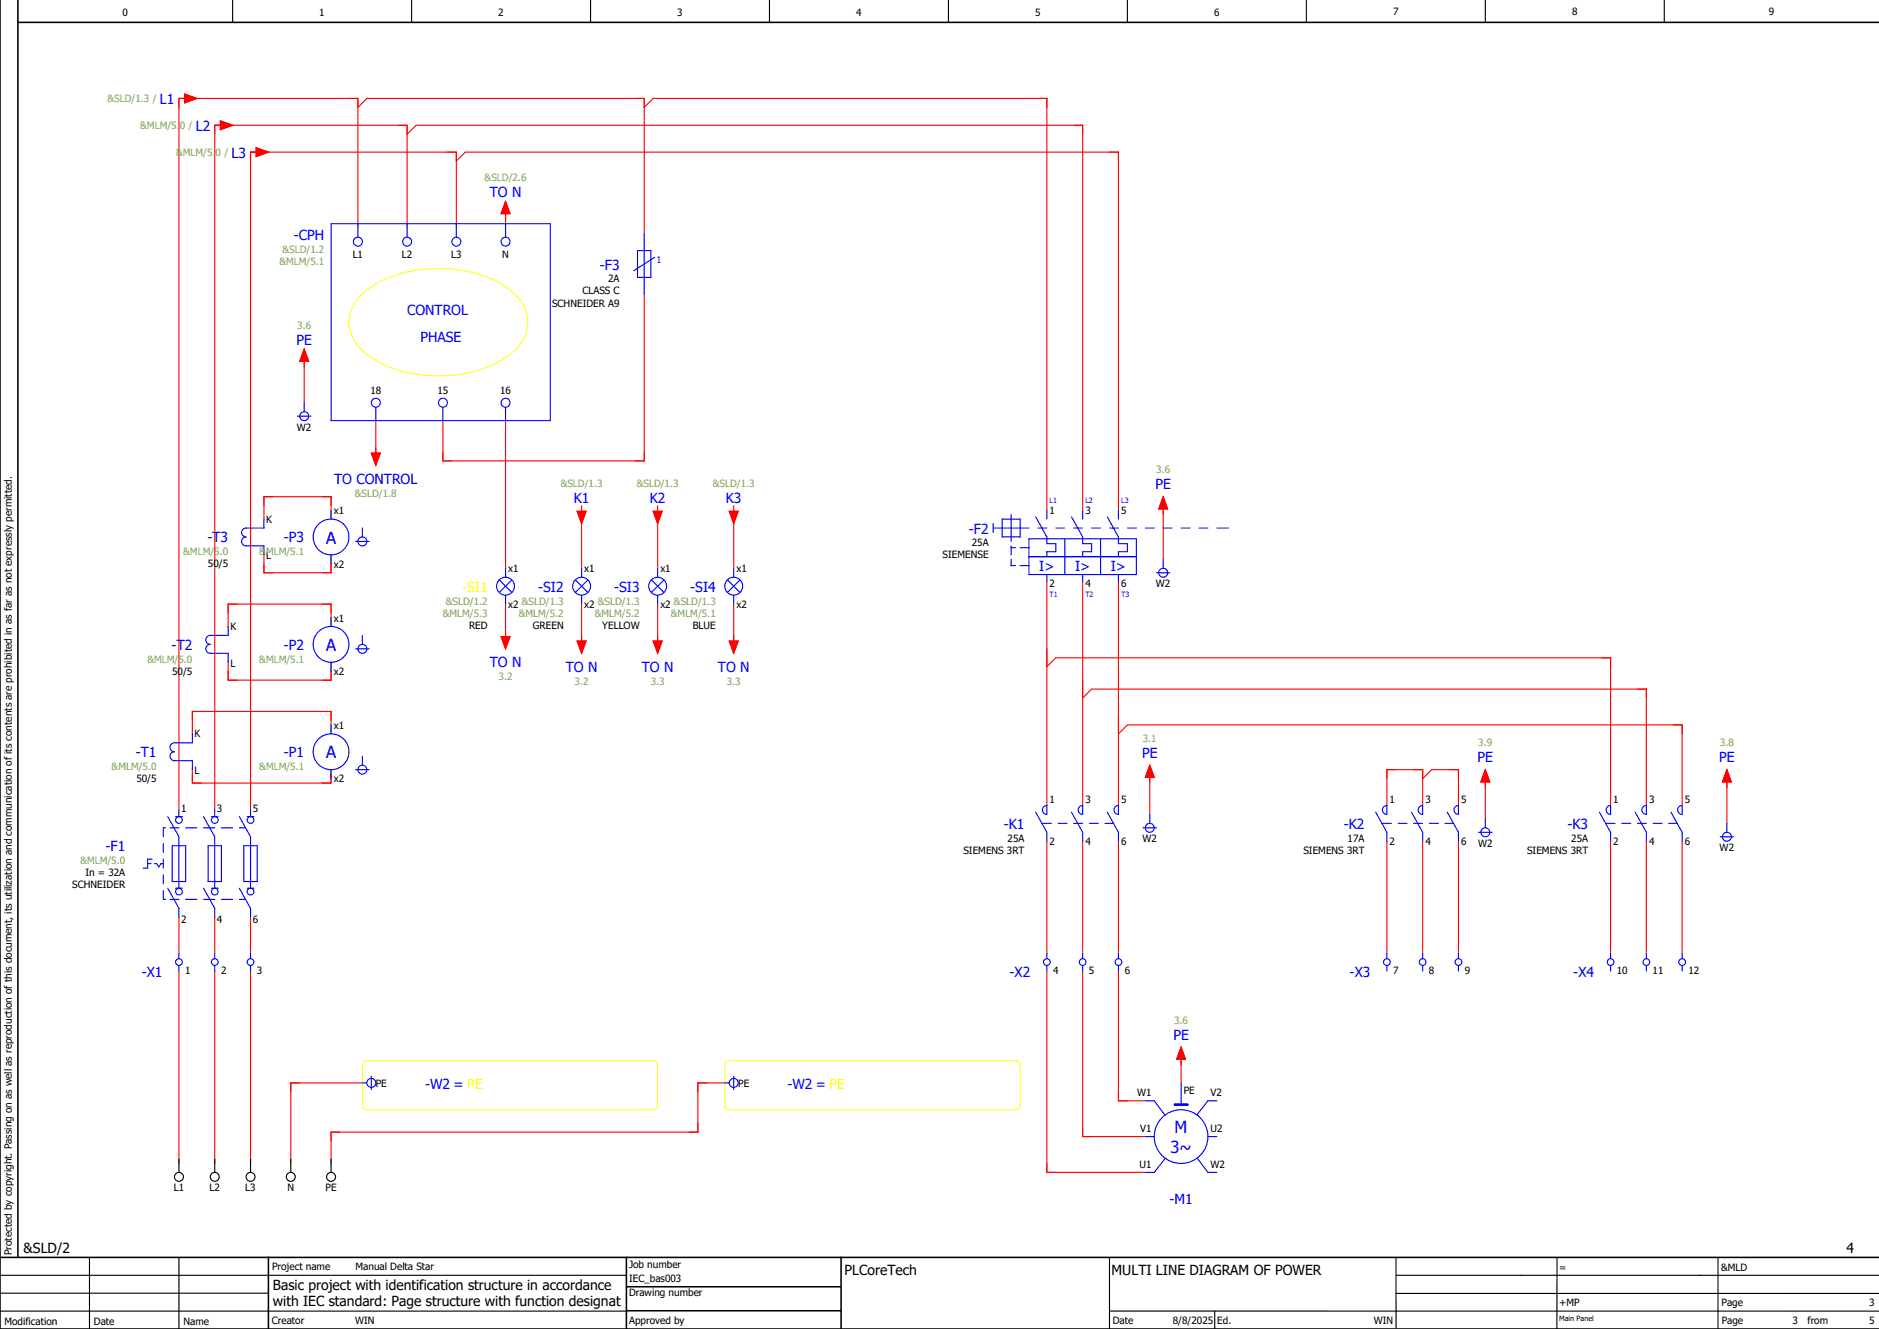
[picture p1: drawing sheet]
<svg xmlns="http://www.w3.org/2000/svg" width="420mm" height="297mm" viewBox="0 0 420 297" stroke-linecap="round" stroke-linejoin="round" font-family="sans-serif">
<g fill="none" stroke="#000" stroke-width=".25">
<path d="M52 0v5M92 0v5M132 0v5M172 0v5M212 0v5M252 0v5M292 0v5M332 0v5M372 0v5M40 259v3M48 259v3M56 259v3"/>
<path d="M65 259v3M74 259v3M0 293h140M0 285h140M0 289h60M20 281v16M40 281v16M248 281.1v15.9M248.1 293h171.9M271.5 293v4M312 281.2l.1 15.5M312 289l107.9 .1"/>
<path d="M348 281v15.9M384 281.2v15.6M420 285h-108"/>
<circle cx="40" cy="263" r="1"/>
<circle cx="48" cy="263" r="1"/>
<circle cx="56" cy="263" r="1"/>
<circle cx="65" cy="263" r="1"/>
<circle cx="74" cy="263" r="1"/>
</g>
<path d="M4 0v281M0 0v297h420M4 5h416M0 281h420M60 281v16M140 287.6h48M140 281v15.8M140.1 292.9h47.9M188 281v16" fill="none" stroke="#000" stroke-width=".35"/>
<g fill="none" stroke="#f00" stroke-width=".25">
<path d="M41.2 21l2.8 1-2.8 1zM49.2 27l2.8 1-2.8 1zM57.2 33l2.8 1-2.8 1zM80 24l2-2h62v30.1M91 30l2-2h149v86M102 36l2-2h146v80M144 24l2-2h88v92M80 51v-29h-40v159M91 51v-23h-43v153M102 51v-17h-46v147M113 47.8v3.2M113 45l1 2.8h-2z"/>
<path d="M68 78l1 2.8h-2zM144 65.9v37.1h-45v-9M68 80.8v9.2M84 94v8M113 94v33M74 116v-5h-15v5.3M83 101.3h2l-1 2.7zM129 114.3h2l-1 2.7zM130 113v1.3M130 116v11M146 114.3h2l-1 2.7zM147 113v1.3"/>
<path d="M147 116v11M163 114.3h2l-1 2.7zM164 113v1.3M164 116v11M260 113.8v11.2M260 111l1 2.8h-2zM59 123.8v4.2h15v-4M113 135v8M130 135v9M147 135v9M164 135v9M234 130v50"/>
<path d="M242 130v50M250 130v50M51 147.8v4.2h23v-4M74 140v-5h-23v5.2M112 142.3h2l-1 2.7zM129 143.3h2l-1 2.7zM146 143.3h2l-1 2.7zM163 143.3h2l-1 2.7zM234 149l2-2h124v33M242 156l2-2h124v26M43 171.8v3.2h31v-3M74 164v-5h-31v5.3"/>
<path d="M250 164l2-2h124v18M257 173.8v8.2M257 171l1 2.8h-2zM310 180v-8h8v8M318 174l2-2h6v8M332 174.8v8.2M332 172l1 2.8h-2zM386 174.8v9.2M386 172l1 2.8h-2zM234 188v25M242 188v25M250 188v25"/>
<path d="M310 188v25M318 188v25M326 188v25M360 188v25M368 188v25M376 188v25M40 205v8M40 217v43M48 205v8M48 217v43M56 205v8M56 217v43"/>
<path d="M234 217v45h22M242 217v37h14M250 217v29h6M264 236.8v5.2M264 234l1 2.8h-2zM81 242h-16v18M162 242h-6v11h-82v7"/>
</g>
<path d="M80.4 66.3a23.2 23.2 0 0 1 15.6-6.2 27.7 27.7 0 0 1 17.4 4.3 9 9 0 0 1 4.2 10 13.9 13.9 0 0 1-8.4 7.6 30.6 30.6 0 0 1-25.3-1.5 10.4 10.4 0 0 1-5.9-8.5 8.4 8.4 0 0 1 2.4-5.7zM81.3 237.3l.7-.3h64a1 1 0 0 1 1 1v9a1 1 0 0 1-1 1h-64a1 1 0 0 1-1-1v-9zM162.3 237.3l.7-.3h64a1 1 0 0 1 1 1v9a1 1 0 0 1-1 1h-64a1 1 0 0 1-1-1v-9z" fill="none" stroke="#ff0" stroke-width=".22"/>
<g fill="none" stroke="#00f" stroke-width=".25">
<path d="M74 50h49v44h-49zM80 50v3M91 50v3M102 50v3M113 50v3M142.5 56h3v6h-3zM144 52.1v13.8M146.3 57.5l-4.6 3M66.5 93h3M68 90v2M84 91v3M99 91v3"/>
<path d="M113 91v3M59 116v2h-4a1 1 0 0 0-1 1 1 1 0 0 0 1 1 1 1 0 0 0-1 1 1 1 0 0 0 1 1h4v2M74 114v2M81 118v2M222 118h8M222 117v2M224 116h4v4h-4zM226 115v6M231.5 115.5l2.5 4.5v1.5h2v1.8h-2v1.1M232 118h2M234 114v2M236 118h2"/>
<path d="M239.5 115.5l2.5 4.5v1.5h2v1.8h-2v1.1M240 118h2M242 114v2M244 118h2M247.5 115.5l2.5 4.5v1.5h2v1.8h-2v1.1M248 118h2M250 114v2M252 118h2M256 118h2M260 118h2M264 118h2M268 118h2"/>
<path d="M272 118h2.6M74 124v2M74 138v2M79.5 121h3M111.6 129.6l2.8 2.8M113 127v2M113 133v2M114.4 129.6l-2.8 2.8M128.6 129.6l2.8 2.8M130 127v2M130 133v2M131.4 129.6l-2.8 2.8"/>
<path d="M145.6 129.6l2.8 2.8M147 127v2M147 133v2M148.4 129.6l-2.8 2.8M162.6 129.6l2.8 2.8M164 127v2M164 133v2M165.4 129.6l-2.8 2.8M226 122v2M226 125v1.4h1M226 122.4h1M228 122.4h2"/>
<path d="M228 126.4h2M230 120.4h24v8h-24zM230 124.4h24M234 128.4v1.6M238 120.4v8M242 128.4v1.6M246 120.4v8M250 128.4v1.6M258.5 128h3M260 125v2M51 140v2h-4a1 1 0 0 0-1 1 1 1 0 0 0 1 1 1 1 0 0 0-1 1 1 1 0 0 0 1 1h4v2M74 148v2"/>
<path d="M79.5 145h3M81 142v2M43 164v2h-4a1 1 0 0 0-1 1 1 1 0 0 0 1 1 1 1 0 0 0-1 1 1 1 0 0 0 1 1h4v2M74 162v2M74 172v2M79.5 172h3M81 169v2M33 193h.8M34 192h-1v2h-1M34.5 193h.5l.5 .8 .5-.8h.5M36.5 199v2h.5M36.5 188.5v2"/>
<path d="M36.5 192v2M36.5 195.5v2M37 185h-.5v2M37.5 182.5l2.5 4.5v11.5M37.5 198.5l2.5 4.5v2M38 185h2M38.5 189h3v8h-3zM39.3 182.5h1.5M39.3 198.5h1.5M40 181v1.5M41.5 185h2.5M45.5 182.5l2.5 4.5v11.5"/>
<path d="M45.5 198.5l2.5 4.5v2M45.5 185h2.5M46.5 189h3v8h-3zM47.2 182.5h1.6M47.2 198.5h1.6M48 181v1.5M49.5 185h2.5M53.5 182.5l2.5 4.5v11.5M53.5 198.5l2.5 4.5v2M53.5 185h1.3M54.5 189h3v8h-3zM55.2 182.5h1.5"/>
<path d="M55.2 198.5h1.5M56 181v1.5M231.5 181.5l2.5 4.5M232.9 184h2.1M233.3 180.3l.7-.3v2a1 1 0 0 1-.9-.6 1 1 0 0 1 .2-1.1zM234 186v2M236.5 184h2M239.5 181.5l2.5 4.5M240 184h2M241.3 180.3l.7-.3v2a1 1 0 0 1-.9-.6 1 1 0 0 1 .2-1.1zM242 186v2M243.5 184h2"/>
<path d="M247 184h1.9M247.5 181.5l2.5 4.5M249.3 180.3l.7-.3v2a1 1 0 0 1-.9-.6 1 1 0 0 1 .2-1.1zM250 186v2M255.5 185h3M257 182v2M307.5 181.5l2.5 4.5M308.9 184h2.1M309.3 180.3l.7-.3v2a1 1 0 0 1-.9-.6 1 1 0 0 1 .2-1.1zM310 186v2M312.5 184h2M315.5 181.5l2.5 4.5"/>
<path d="M316 184h2M317.3 180.3l.7-.3v2a1 1 0 0 1-.9-.6 1 1 0 0 1 .2-1.1zM318 186v2M319.5 184h2M323 184h1.9M323.5 181.5l2.5 4.5M325.3 180.3l.7-.3v2a1 1 0 0 1-.9-.6 1 1 0 0 1 .2-1.1zM326 186v2M330.5 186h3M332 183v2M357.5 181.5l2.5 4.5M358.9 184h2.1"/>
<path d="M359.3 180.3l.7-.3v2a1 1 0 0 1-.9-.6 1 1 0 0 1 .2-1.1zM360 186v2M362.5 184h2M365.5 181.5l2.5 4.5M366 184h2M367.3 180.3l.7-.3v2a1 1 0 0 1-.9-.6 1 1 0 0 1 .2-1.1zM368 186v2M369.5 184h2M373 184h1.9M373.5 181.5l2.5 4.5M375.3 180.3l.7-.3v2a1 1 0 0 1-.9-.6 1 1 0 0 1 .2-1.1zM376 186v2"/>
<path d="M384.5 187h3M386 184v2M38 201h2M40 213v1.3M40 215.8v1.2M41.5 201h2.5M45.5 201h2.5M48 213v1.3M48 215.8v1.2M49.5 201h2.5M53.5 201h1.3M56 213v1.3"/>
<path d="M56 215.8v1.2M234 213v1.3M234 215.8v1.2M242 213v1.3M242 215.8v1.2M250 213v1.3M250 215.8v1.2M310 213v1.3M310 215.8v1.2M318 213v1.3M318 215.8v1.2M326 213v1.3"/>
<path d="M326 215.8v1.2M360 213v1.3M360 215.8v1.2M368 213v1.3M368 215.8v1.2M376 213v1.3M376 215.8v1.2M81 242h1M83 240.5v3M162 242h1M164 240.5v3M256 254h2"/>
<path d="M256 246h2l2.4 3.2M260.5 258.8l-2.5 3.2h-2M262.5 246.8h3v.2h-3zM264 242v4.8M267.6 258.8l2.4 3.2h2M270 254h2M272 246h-2l-2.5 3.2"/>
<circle cx="80" cy="54" r="1"/>
<circle cx="91" cy="54" r="1"/>
<circle cx="102" cy="54" r="1"/>
<circle cx="113" cy="54" r="1"/>
<circle cx="68" cy="93" r="1"/>
<circle cx="84" cy="90" r="1"/>
<circle cx="99" cy="90" r="1"/>
<circle cx="113" cy="90" r="1"/>
<circle cx="74" cy="120" r="4"/>
<circle cx="81" cy="121" r="1"/>
<circle cx="113" cy="131" r="2"/>
<circle cx="130" cy="131" r="2"/>
<circle cx="147" cy="131" r="2"/>
<circle cx="164" cy="131" r="2"/>
<circle cx="260" cy="128" r="1"/>
<circle cx="74" cy="144" r="4"/>
<circle cx="81" cy="145" r="1"/>
<circle cx="74" cy="168" r="4"/>
<circle cx="81" cy="172" r="1"/>
<circle cx="40" cy="199.2" r=".75"/>
<circle cx="40" cy="183.2" r=".75"/>
<circle cx="48" cy="199.2" r=".75"/>
<circle cx="48" cy="183.2" r=".75"/>
<circle cx="56" cy="199.2" r=".75"/>
<circle cx="56" cy="183.2" r=".75"/>
<circle cx="257" cy="185" r="1"/>
<circle cx="332" cy="186" r="1"/>
<circle cx="386" cy="187" r="1"/>
<circle cx="40" cy="215" r=".75"/>
<circle cx="48" cy="215" r=".75"/>
<circle cx="56" cy="215" r=".75"/>
<circle cx="234" cy="215" r=".75"/>
<circle cx="242" cy="215" r=".75"/>
<circle cx="250" cy="215" r=".75"/>
<circle cx="310" cy="215" r=".75"/>
<circle cx="318" cy="215" r=".75"/>
<circle cx="326" cy="215" r=".75"/>
<circle cx="360" cy="215" r=".75"/>
<circle cx="368" cy="215" r=".75"/>
<circle cx="376" cy="215" r=".75"/>
<circle cx="83" cy="242" r="1"/>
<circle cx="164" cy="242" r="1"/>
<circle cx="264" cy="254" r="6"/>
</g>
<path d="M262.5 246.8h3v.2h-3z" fill="#00f" stroke="#00f" stroke-width=".22"/>
<g fill="#f00" stroke="#f00" stroke-width=".22">
<path d="M41.2 21l2.8 1-2.8 1z"/>
<path d="M49.2 27l2.8 1-2.8 1z"/>
<path d="M57.2 33l2.8 1-2.8 1z"/>
<path d="M113 45l1 2.8h-2z"/>
<path d="M129 114.3h2l-1 2.7z"/>
<path d="M146 114.3h2l-1 2.7z"/>
<path d="M163 114.3h2l-1 2.7z"/>
<path d="M129 143.3h2l-1 2.7z"/>
<path d="M146 143.3h2l-1 2.7z"/>
<path d="M163 143.3h2l-1 2.7z"/>
<path d="M83 101.3h2l-1 2.7z"/>
<path d="M112 142.3h2l-1 2.7z"/>
<path d="M68 78l1 2.8h-2z"/>
<path d="M260 111l1 2.8h-2z"/>
<path d="M264 234l1 2.8h-2z"/>
<path d="M257 171l1 2.8h-2z"/>
<path d="M332 172l1 2.8h-2z"/>
<path d="M386 172l1 2.8h-2z"/>
</g>
<g font-size="3.7" fill="#00f">
<text x="72.9" y="121.5">A</text>
<text x="72.9" y="145.5">A</text>
<text x="72.9" y="169.5">A</text>
<text x="261.6" y="257.7">3~</text>
<text x="262.6" y="253.2">M</text>
</g>
<g font-size="3.1" fill="#00f">
<text x="35.8" y="23.2">L1</text>
<text x="43.8" y="29.2">L2</text>
<text x="51.8" y="35.2">L3</text>
<text x="109.5" y="44">TO N</text>
<text x="65.7" y="53.6">-CPH</text>
<text x="134.1" y="60.2">-F3</text>
<text x="91" y="70.4">CONTROL</text>
<text x="66.3" y="77">PE</text>
<text x="94" y="76.4">PHASE</text>
<text x="74.7" y="108.1">TO CONTROL</text>
<text x="128.2" y="112.4">K1</text>
<text x="145.2" y="112.4">K2</text>
<text x="162.2" y="112.4">K3</text>
<text x="258.3" y="109.4">PE</text>
<text x="216.6" y="119.2">-F2</text>
<text x="46.4" y="121.2">-T3</text>
<text x="63.5" y="121.2">-P3</text>
<text x="232.3" y="127.6">I&gt;</text>
<text x="240.3" y="127.6">I&gt;</text>
<text x="248.3" y="127.6">I&gt;</text>
<text x="120.3" y="132.2">-SI2</text>
<text x="137.3" y="132.2">-SI3</text>
<text x="154.3" y="132.2">-SI4</text>
<text x="38.4" y="145.2">-T2</text>
<text x="63.5" y="145.2">-P2</text>
<text x="109.5" y="149.1">TO N</text>
<text x="126.5" y="150.1">TO N</text>
<text x="143.5" y="150.1">TO N</text>
<text x="160.5" y="150.1">TO N</text>
<text x="30.4" y="169.2">-T1</text>
<text x="63.5" y="169.2">-P1</text>
<text x="255.3" y="169.4">PE</text>
<text x="330.3" y="170.4">PE</text>
<text x="384.3" y="170.4">PE</text>
<text x="224.4" y="185.2">-K1</text>
<text x="300.4" y="185.2">-K2</text>
<text x="350.4" y="185.2">-K3</text>
<text x="23.6" y="190.2">-F1</text>
<text x="31.7" y="218.3">-X1</text>
<text x="225.7" y="218.3">-X2</text>
<text x="301.7" y="218.3">-X3</text>
<text x="351.7" y="218.3">-X4</text>
<text x="262.3" y="232.4">PE</text>
<text x="95" y="243.4">-W2 = PE</text>
<text x="176" y="243.4">-W2 = PE</text>
<text x="261.4" y="269.1">-M1</text>
</g>
<text font-size="3.1" fill="#ff0" x="103.3" y="132.2">-SI1</text>
<g font-size="3.1">
<text x="5.3" y="280">&amp;SLD/2</text>
<text x="412.7" y="280">4</text>
<text x="188.8" y="285">PLCoreTech</text>
<text x="248.5" y="284.9">MULTI LINE DIAGRAM OF POWER</text>
<text x="61" y="288.2">Basic project with identification structure in accordance</text>
<text x="61" y="291.9">with IEC standard: Page structure with function designat</text>
</g>
<g font-size="2.2">
<text x="27.4" y="3.5">0</text>
<text x="71.4" y="3.5">1</text>
<text x="111.4" y="3.5">2</text>
<text x="151.4" y="3.5">3</text>
<text x="191.4" y="3.5">4</text>
<text x="231.4" y="3.5">5</text>
<text x="271.4" y="3.5">6</text>
<text x="311.4" y="3.5">7</text>
<text x="351.4" y="3.4">8</text>
<text x="395.4" y="3.4">9</text>
<text x="78.8" y="57.7">L1</text>
<text x="89.8" y="57.7">L2</text>
<text x="100.8" y="57.7">L3</text>
<text x="112.3" y="57.7">N</text>
<text x="130.2" y="65.8">CLASS C</text>
<text x="135.9" y="63.1">2A</text>
<text x="123.4" y="68.5">SCHNEIDER A9</text>
<text x="82.8" y="88">18</text>
<text x="97.8" y="88">15</text>
<text x="111.8" y="88">16</text>
<text x="66.4" y="96.2">W2</text>
<text x="59.5" y="116.8">K</text>
<text x="74.6" y="114.9">x1</text>
<text x="234.6" y="114.9">1</text>
<text x="242.6" y="114.9">3</text>
<text x="250.6" y="114.9">5</text>
<text x="59.5" y="125">L</text>
<text x="210.7" y="124.8">SIEMENSE</text>
<text x="217.2" y="122.1">25A</text>
<text x="46.5" y="126.8">50/5</text>
<text x="74.6" y="126.8">x2</text>
<text x="113.6" y="127.9">x1</text>
<text x="130.6" y="127.9">x1</text>
<text x="147.6" y="127.9">x1</text>
<text x="164.6" y="127.9">x1</text>
<text x="234.6" y="131.2">2</text>
<text x="242.6" y="131.2">4</text>
<text x="250.6" y="131.2">6</text>
<text x="258.4" y="131.2">W2</text>
<text x="113.6" y="135.8">x2</text>
<text x="130.6" y="135.8">x2</text>
<text x="147.6" y="135.8">x2</text>
<text x="164.6" y="135.8">x2</text>
<text x="51.5" y="140.8">K</text>
<text x="74.6" y="138.9">x1</text>
<text x="104.8" y="140.5">RED</text>
<text x="119.1" y="140.5">GREEN</text>
<text x="134.6" y="140.5">YELLOW</text>
<text x="154.8" y="140.5">BLUE</text>
<text x="51.5" y="149">L</text>
<text x="38.5" y="150.8">50/5</text>
<text x="74.6" y="150.8">x2</text>
<text x="43.5" y="164.8">K</text>
<text x="74.6" y="162.9">x1</text>
<text x="43.5" y="173">L</text>
<text x="30.5" y="174.8">50/5</text>
<text x="74.6" y="174.8">x2</text>
<text x="234.6" y="179.5">1</text>
<text x="242.6" y="179.5">3</text>
<text x="250.6" y="179.5">5</text>
<text x="310.6" y="179.5">1</text>
<text x="318.6" y="179.5">3</text>
<text x="326.6" y="179.5">5</text>
<text x="360.6" y="179.5">1</text>
<text x="368.6" y="179.5">3</text>
<text x="376.6" y="179.5">5</text>
<text x="40.5" y="181.5">1</text>
<text x="48.5" y="181.5">3</text>
<text x="56.5" y="181.5">5</text>
<text x="215.3" y="190.8">SIEMENS 3RT</text>
<text x="225.2" y="188.1">25A</text>
<text x="234.6" y="188.8">2</text>
<text x="242.6" y="188.8">4</text>
<text x="250.6" y="188.8">6</text>
<text x="255.4" y="188.2">W2</text>
<text x="291.3" y="190.8">SIEMENS 3RT</text>
<text x="301.2" y="188.1">17A</text>
<text x="310.6" y="188.8">2</text>
<text x="318.6" y="188.8">4</text>
<text x="326.6" y="188.8">6</text>
<text x="330.4" y="189.2">W2</text>
<text x="341.3" y="190.8">SIEMENS 3RT</text>
<text x="351.2" y="188.1">25A</text>
<text x="360.6" y="188.8">2</text>
<text x="368.6" y="188.8">4</text>
<text x="376.6" y="188.8">6</text>
<text x="384.4" y="190.2">W2</text>
<text x="19.1" y="195.8">In = 32A</text>
<text x="16.2" y="198.5">SCHNEIDER</text>
<text x="40.5" y="206.2">2</text>
<text x="48.5" y="206.2">4</text>
<text x="56.5" y="206.2">6</text>
<text x="41.4" y="217.6">1</text>
<text x="49.4" y="217.6">2</text>
<text x="57.4" y="217.6">3</text>
<text x="235.4" y="217.6">4</text>
<text x="243.4" y="217.6">5</text>
<text x="251.4" y="217.6">6</text>
<text x="311.4" y="217.6">7</text>
<text x="319.4" y="217.6">8</text>
<text x="327.4" y="217.6">9</text>
<text x="361.4" y="217.6">10</text>
<text x="369.4" y="217.6">11</text>
<text x="377.4" y="217.6">12</text>
<text x="84" y="242.9">PE</text>
<text x="165" y="242.9">PE</text>
<text x="254.2" y="244.9">W1</text>
<text x="264.6" y="244.4">PE</text>
<text x="270.6" y="244.9">V2</text>
<text x="254.8" y="252.9">V1</text>
<text x="270.6" y="252.9">U2</text>
<text x="254.7" y="260.9">U1</text>
<text x="270.6" y="260.9">W2</text>
<text x="38.8" y="266.2">L1</text>
<text x="46.8" y="266.2">L2</text>
<text x="54.8" y="266.2">L3</text>
<text x="64.3" y="266.2">N</text>
<text x="72.8" y="266.2">PE</text>
<text x="2.7" y="280.5" transform="rotate(-90 2.7 280.5)">Protected by copyright. Passing on as well as reproduction of this document, its utilization and communication of its contents are prohibited in as far as not expressly permitted.</text>
<text x="60.8" y="283.9">Project name</text>
<text x="79.5" y="283.9">Manual Delta Star</text>
<text x="140.6" y="286.4">IEC_bas003</text>
<text x="140.6" y="283.3">Job number</text>
<text x="348.5" y="284">=</text>
<text x="384.7" y="284">&amp;MLD</text>
<text x="140.6" y="289.6">Drawing number</text>
<text x="348.5" y="291.8">+MP</text>
<text x="384.8" y="291.8">Page</text>
<text x="417.8" y="291.8">3</text>
<text x="1" y="296">Modification</text>
<text x="21" y="296">Date</text>
<text x="41" y="296">Name</text>
<text x="60.8" y="295.9">Creator</text>
<text x="79.4" y="295.9">WIN</text>
<text x="140.6" y="295.8">Approved by</text>
<text x="248.7" y="295.8">Date</text>
<text x="262.2" y="295.8">8/8/2025</text>
<text x="272.1" y="295.8">Ed.</text>
<text x="307.1" y="295.8">WIN</text>
<text x="384.8" y="295.8">Page</text>
<text x="400.7" y="295.8">3</text>
<text x="404" y="295.8">from</text>
<text x="417.8" y="295.8">5</text>
</g>
<g font-size="2.2" fill="#7ca552">
<text x="24" y="22.9">&amp;SLD/1.3 /</text>
<text x="31.3" y="28.9">&amp;MLM/5.0 /</text>
<text x="39.3" y="34.9">&amp;MLM/5.0 /</text>
<text x="108.3" y="40.4">&amp;SLD/2.6</text>
<text x="62.5" y="59.2">&amp;MLM/5.1</text>
<text x="63.1" y="56.5">&amp;SLD/1.2</text>
<text x="66.4" y="73.4">3.6</text>
<text x="258.4" y="105.8">3.6</text>
<text x="79.3" y="111">&amp;SLD/1.8</text>
<text x="125.3" y="108.8">&amp;SLD/1.3</text>
<text x="142.3" y="108.8">&amp;SLD/1.3</text>
<text x="159.3" y="108.8">&amp;SLD/1.3</text>
<text x="41" y="124.1">&amp;MLM/5.0</text>
<text x="58" y="124.1">&amp;MLM/5.1</text>
<text x="99" y="137.8">&amp;MLM/5.3</text>
<text x="99.6" y="135.1">&amp;SLD/1.2</text>
<text x="116" y="137.8">&amp;MLM/5.2</text>
<text x="116.6" y="135.1">&amp;SLD/1.3</text>
<text x="133" y="137.8">&amp;MLM/5.2</text>
<text x="133.6" y="135.1">&amp;SLD/1.3</text>
<text x="150" y="137.8">&amp;MLM/5.1</text>
<text x="150.6" y="135.1">&amp;SLD/1.3</text>
<text x="33" y="148.1">&amp;MLM/5.0</text>
<text x="58" y="148.1">&amp;MLM/5.1</text>
<text x="111.4" y="152">3.2</text>
<text x="128.4" y="153">3.2</text>
<text x="145.4" y="153">3.3</text>
<text x="162.4" y="153">3.3</text>
<text x="255.4" y="165.8">3.1</text>
<text x="330.4" y="166.8">3.9</text>
<text x="384.4" y="166.8">3.8</text>
<text x="25" y="172.1">&amp;MLM/5.0</text>
<text x="58" y="172.1">&amp;MLM/5.1</text>
<text x="18" y="193.1">&amp;MLM/5.0</text>
<text x="262.4" y="228.8">3.6</text>
</g>
<text font-size="2.1" fill="#00f" x="146.7" y="58.9">1</text>
<g font-size="1.6" fill="#00f">
<text x="234.6" y="112.4">L1</text>
<text x="242.6" y="112.4">L2</text>
<text x="250.6" y="112.4">L3</text>
<text x="234.6" y="133.3">T1</text>
<text x="242.6" y="133.3">T2</text>
<text x="250.6" y="133.3">T3</text>
</g>
<text font-size="1.6" x="348.5" y="295.3">Main Panel</text>
</svg>
